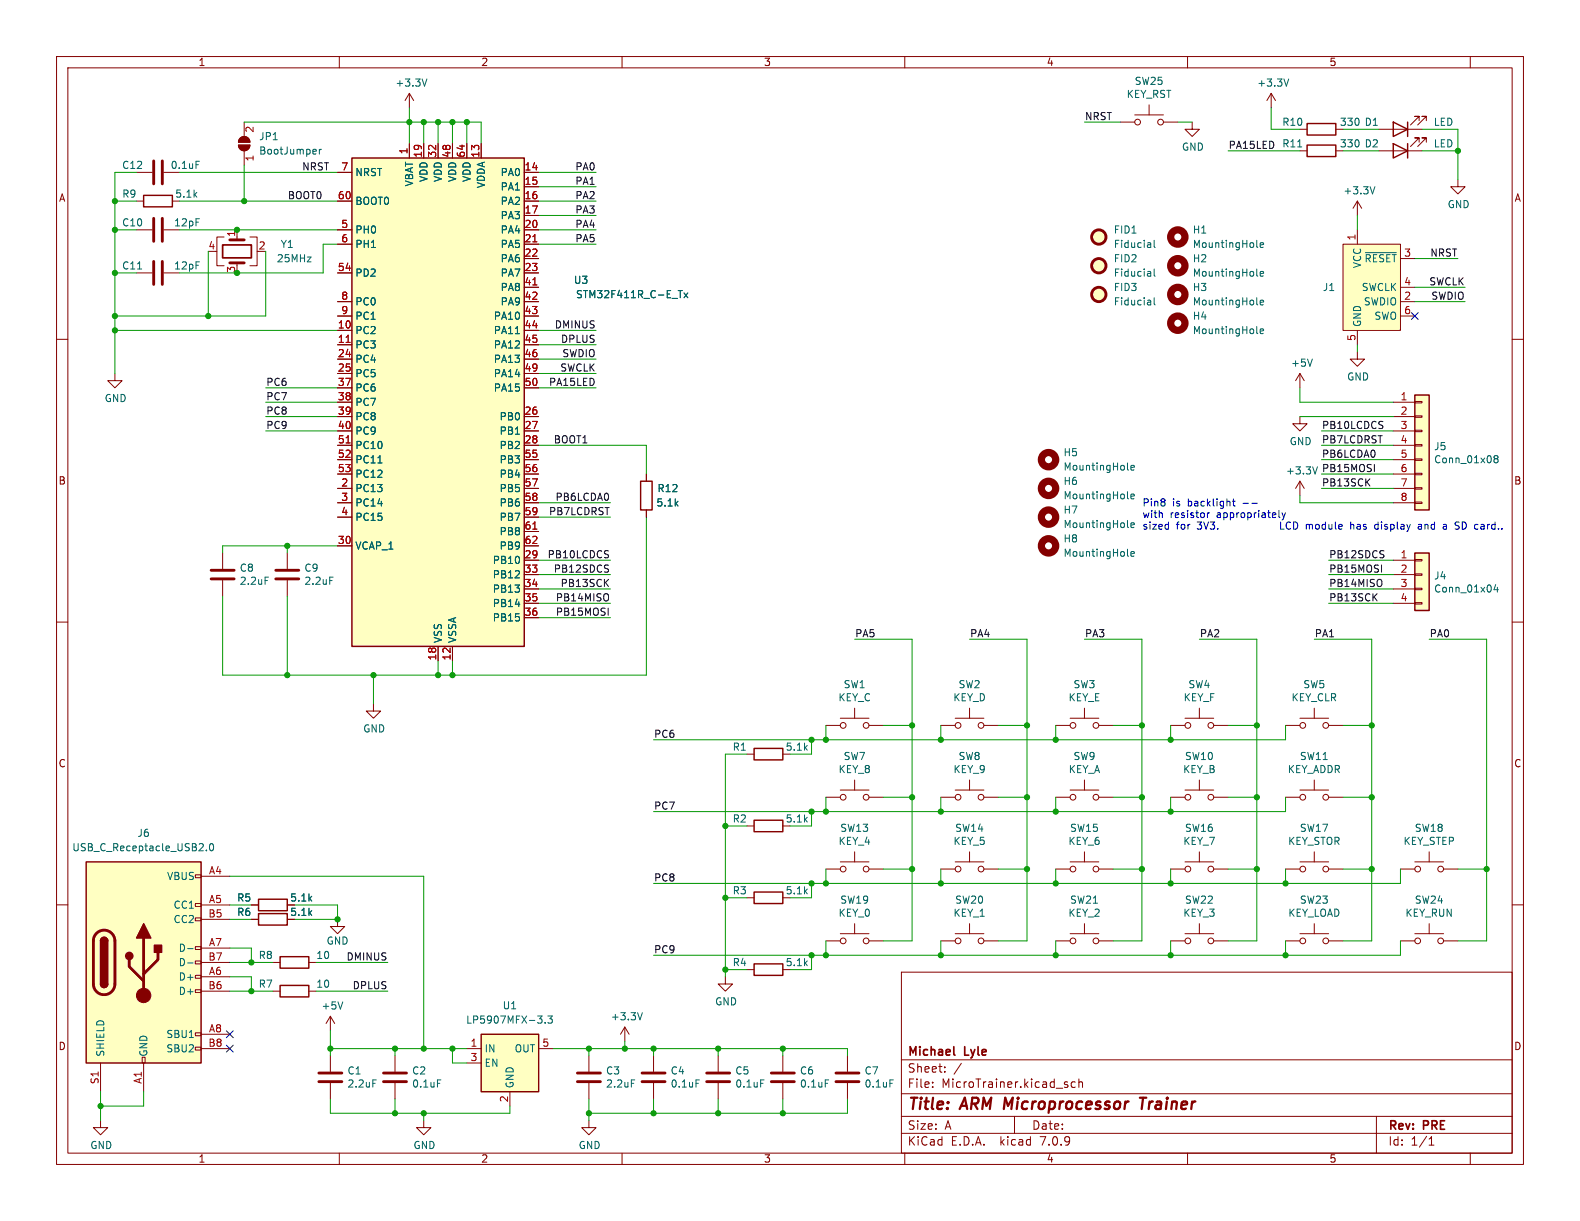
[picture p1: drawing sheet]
<svg xmlns="http://www.w3.org/2000/svg" width="279mm" height="216mm" viewBox="0 0 279 216" stroke-linecap="round" stroke-linejoin="round" font-family="sans-serif">
<g fill="none" stroke="#840000" stroke-width=".18">
<path d="M10 10h259.4v195.9h-259.4zM12 12h255.4v191.9h-255.4zM60 10v2M72.4 16.5l-.8 1.3M72.4 16.5v2.6M72.4 16.5l.8 1.3M110 10v2M160 10v2M203.2 18.5v1.8M210 10v2M224.8 16.5l-.8 1.3M224.8 16.5v2.6"/>
<path d="M224.8 16.5l.8 1.3M260 10v2M24.1 30.5h2.8M24.1 35.6h1.3M29 30.5h2.7M42.2 25.7h2a1.02 1.02 0 0 1-1 1 1.02 1.02 0 0 1-1-1zM42.5 24.4a1.02 1.02 0 0 1 1.1-.2 1.02 1.02 0 0 1 .6 .9h-2zM43.2 21.6v2.5M43.2 26.7v2.5M59.7 30.5h2.5M59.7 35.6h2.5M72.4 25.4v2.5"/>
<path d="M74.9 25.4v2.5M77.5 25.4v2.5M80 25.4v2.5M82.5 25.4v2.5M85.1 25.4v2.5M92.7 30.5h2.5M92.7 35.6h2.5M92.7 33h2.5M92.7 38.1h2.5M198.1 21.6h2.6M200.7 20.3h5M205.7 21.6h2.6"/>
<path d="M210.8 21.6v1.3h1.3l-1.3 1.2-1.3-1.2h1.3M229.9 26.7h1.2M229.9 22.9h1.2M236.2 26.7h1.3M236.2 22.9h1.3M240 35.6l-.7 1.2M240 35.6v2.5M240 35.6l.8 1.2M243.8 26.7h7.7M243.8 22.9h7.7M251 25.1v-.7h-.8h.8l-1.6 1.5M251 21.3v-.7h-.8h.8l-1.6 1.5"/>
<path d="M252.2 25.1v-.7h-.7h.7l-1.5 1.5M252.2 21.3v-.7h-.7h.7l-1.5 1.5M257.8 31.8v1.2h1.3l-1.3 1.3-1.3-1.3h1.3M10 60h2M24.1 40.6h2.8M24.1 48.3h2.8M29 40.6h2.7M29 48.3h2.7M38.1 44.5h.3M39.6 41.9h-1.2v5.1h1.2M41.9 40.6v1.3M41.9 46.5v.5"/>
<path d="M44.2 41.9h1.3v5.1h-1.3M59.7 40.6h2.5M59.7 48.3h2.5M59.7 58.4h2.5M59.7 43.2h2.5M59.7 53.3h2.5M59.7 55.9h2.5M92.7 40.6h2.5M92.7 48.3h2.5M92.7 58.4h2.5M92.7 43.2h2.5M92.7 45.7h2.5"/>
<path d="M92.7 50.8h2.5M92.7 53.3h2.5M92.7 55.9h2.5M237.5 43.2h10.1v15.2h-10.1zM240 40.6v2.6M240 58.4v2.6M247.6 45.7h2.6M247.6 50.8h2.6M247.6 53.3h2.6M247.6 55.9h2.6M267.4 60h2M20.3 66v1.3h1.3l-1.3 1.3-1.3-1.3h1.3"/>
<path d="M59.7 61h2.5M59.7 63.5h2.5M59.7 66h2.5M59.7 73.7h2.5M59.7 76.2h2.5M59.7 78.7h2.5M59.7 68.6h2.5M59.7 71.1h2.5M92.7 61h2.5M92.7 63.5h2.5M92.7 66h2.5M92.7 73.7h2.5"/>
<path d="M92.7 76.2h2.5M92.7 78.7h2.5M92.7 68.6h2.5M229.9 73.7v1.2h1.2l-1.2 1.3-1.3-1.3h1.3M229.9 66v2.6M229.9 66l-.8 1.3M229.9 66l.7 1.3M240 62.2v1.3h1.3l-1.3 1.3-1.2-1.3h1.2M246.4 73.7h3.8M246.4 76.2h3.8M246.4 78.7h3.8M246.4 71.1h3.8"/>
<path d="M250.2 78.6h1.3v.3h-1.3zM250.2 76.1h1.3v.2h-1.3zM250.2 73.5h1.3v.3h-1.3zM250.2 71h1.3v.2h-1.3zM39.4 97.8v2.8M50.8 97.8v2.8M59.7 86.4h2.5M59.7 88.9h2.5M59.7 96.5h2.5M59.7 91.4h2.5M59.7 81.3h2.5M59.7 83.8h2.5"/>
<path d="M92.7 86.4h2.5M92.7 99.1h2.5M92.7 88.9h2.5M92.7 96.5h2.5M92.7 91.4h2.5M92.7 81.3h2.5M92.7 83.8h2.5M92.7 94h2.5M114.3 83.8v1.3M114.3 90.2v1.2M229.9 85.1l-.8 1.3M229.9 85.1v2.5"/>
<path d="M229.9 85.1l.7 1.3M246.4 86.4h3.8M246.4 99.1h3.8M246.4 88.9h3.8M246.4 81.3h3.8M246.4 83.8h3.8M250.2 98.9h1.3v.3h-1.3zM250.2 88.8h1.3v.2h-1.3zM250.2 86.2h1.3v.3h-1.3zM250.2 83.7h1.3v.2h-1.3zM250.2 81.2h1.3v.2h-1.3zM10 110h2"/>
<path d="M39.4 102.6v2.8M50.8 102.6v2.8M77.5 114.3v2.5M80 114.3v2.5M92.7 101.6h2.5M92.7 104.1h2.5M92.7 106.7h2.5M92.7 109.2h2.5M246.4 101.6h3.8M246.4 104.1h3.8M246.4 106.7h3.8M250.2 106.6h1.3v.2h-1.3z"/>
<path d="M250.2 104h1.3v.3h-1.3zM250.2 101.5h1.3v.2h-1.3zM267.4 110h2M66 124.5v1.2h1.3l-1.3 1.3-1.2-1.3h1.2M132.1 133.4h1.2M146 128.3h2.6M148.6 139.7h5.1M148.6 127h5.1M151.1 125.2v1.8M151.1 137.9v1.8M153.7 128.3h2.5M166.4 128.3h2.5"/>
<path d="M168.9 139.7h5.1M168.9 127h5.1M171.4 125.2v1.8M171.4 137.9v1.8M174 128.3h2.5M186.7 128.3h2.5M189.2 139.7h5.1M189.2 127h5.1M191.8 125.2v1.8M191.8 137.9v1.8M194.3 128.3h2.5M207 128.3h2.5"/>
<path d="M209.5 139.7h5.1M209.5 127h5.1M212.1 125.2v1.8M212.1 137.9v1.8M214.6 128.3h2.6M227.3 128.3h2.6M229.9 139.7h5M229.9 127h5M232.4 125.2v1.8M232.4 137.9v1.8M234.9 128.3h2.6M10 160h2"/>
<path d="M34.5 159.8h1.1v.5h-1.1zM34.5 154.7h1.1v.5h-1.1zM35.6 154.9h5M132.1 146.1h1.2M132.1 158.8h1.2M146 153.7h2.6M146 141h2.6M148.6 152.4h5.1M151.1 150.6v1.8M153.7 153.7h2.5M153.7 141h2.5M166.4 153.7h2.5"/>
<path d="M166.4 141h2.5M168.9 152.4h5.1M171.4 150.6v1.8M174 153.7h2.5M174 141h2.5M186.7 153.7h2.5M186.7 141h2.5M189.2 152.4h5.1M191.8 150.6v1.8M194.3 153.7h2.5M194.3 141h2.5M207 153.7h2.5"/>
<path d="M207 141h2.5M209.5 152.4h5.1M212.1 150.6v1.8M214.6 153.7h2.6M214.6 141h2.6M227.3 153.7h2.6M227.3 141h2.6M229.9 152.4h5M232.4 150.6v1.8M234.9 153.7h2.6M234.9 141h2.6M247.6 153.7h2.6"/>
<path d="M250.2 152.4h5.1M252.7 150.6v1.8M255.3 153.7h2.5M267.4 160h2M34.5 175h1.1v.5h-1.1zM34.5 172.5h1.1v.5h-1.1zM34.5 169.9h1.1v.5h-1.1zM34.5 167.4h1.1v.5h-1.1zM34.5 162.3h1.1v.5h-1.1zM35.6 160h5M35.6 162.6h5M35.6 170.2h5"/>
<path d="M35.6 175.3h5M35.6 172.7h5M35.6 167.6h5M44.4 160h1.3M44.4 162.6h1.3M48.3 170.2h1.2M48.3 175.3h1.2M54.6 170.2h1.3M54.6 175.3h1.3M58.4 179.7l-.7 1.3M58.4 179.7v2.5M58.4 179.7l.8 1.3"/>
<path d="M59.7 162.6v1.2h1.3l-1.3 1.3-1.3-1.3h1.3M128.3 172.7v1.3h1.2l-1.2 1.3-1.3-1.3h1.3M132.1 171.5h1.2M146 166.4h2.6M148.6 165.1h5.1M151.1 163.3v1.8M153.7 166.4h2.5M159.4 171.9h108v32h-108zM166.4 166.4h2.5M168.9 165.1h5.1M171.4 163.3v1.8M174 166.4h2.5"/>
<path d="M186.7 166.4h2.5M189.2 165.1h5.1M191.8 163.3v1.8M194.3 166.4h2.5M207 166.4h2.5M209.5 165.1h5.1M212.1 163.3v1.8M214.6 166.4h2.6M227.3 166.4h2.6M229.9 165.1h5M232.4 163.3v1.8M234.9 166.4h2.6"/>
<path d="M247.6 166.4h2.6M250.2 165.1h5.1M252.7 163.3v1.8M255.3 166.4h2.5M17.8 198.1v1.3h1.2l-1.2 1.3-1.3-1.3h1.3M17.8 188v5M25.1 186.9h.6v1.1h-.6zM25.4 188v5M34.5 185.2h1.1v.5h-1.1zM34.5 182.6h1.1v.5h-1.1zM35.6 182.9h5M35.6 185.4h5"/>
<path d="M58.4 186.7v2.8M58.4 191.5v2.8M69.8 186.7v2.8M69.8 191.5v2.8M74.9 198.1v1.3h1.3l-1.3 1.3-1.2-1.3h1.2M82.5 185.4h2.6M82.5 188h2.6M90.2 193v2.6M95.2 185.4h2.6M104.1 198.1v1.3h1.3l-1.3 1.3-1.2-1.3h1.2M104.1 186.7v2.8M104.1 191.5v2.8"/>
<path d="M110.5 181.6l-.8 1.3M110.5 181.6v2.6M110.5 181.6l.8 1.3M115.6 186.7v2.8M115.6 191.5v2.8M127 186.7v2.8M127 191.5v2.8M138.4 186.7v2.8M138.4 191.5v2.8M149.9 186.7v2.8M149.9 191.5v2.8M159.4 197.4h108"/>
<path d="M159.4 193.4h108M159.4 187.4h108M164.9 192.1v.2M164.9 191.4v.1M167.1 189.4v.2M167.1 188.7v.1M170 188l-1.3 1.9M179.4 197.4v3M188.6 191.8l.3 .2-.3 .3M188.6 191.3l.2 .1M190.1 191.4l-.4-.1-.3 .3v.4l.2 .2h.5M190.8 191.4l.2-.1 .4 .1v.9"/>
<path d="M190.8 190.8v1.5M243.4 197.4v6.5M60 203.9v2M110 203.9v2M159.4 200.4h108M160 203.9v2M210 203.9v2M252.7 202.5h.9M252.7 201.4l.4-.4v1.5M260 203.9v2"/>
<circle cx="201.2" cy="21.6" r=".51"/>
<circle cx="205.2" cy="21.6" r=".51"/>
<circle cx="149.1" cy="128.3" r=".51"/>
<circle cx="153.2" cy="128.3" r=".51"/>
<circle cx="169.4" cy="128.3" r=".51"/>
<circle cx="173.5" cy="128.3" r=".51"/>
<circle cx="189.7" cy="128.3" r=".51"/>
<circle cx="193.8" cy="128.3" r=".51"/>
<circle cx="210.1" cy="128.3" r=".51"/>
<circle cx="214.1" cy="128.3" r=".51"/>
<circle cx="230.4" cy="128.3" r=".51"/>
<circle cx="234.4" cy="128.3" r=".51"/>
<circle cx="149.1" cy="141" r=".51"/>
<circle cx="149.1" cy="153.7" r=".51"/>
<circle cx="153.2" cy="141" r=".51"/>
<circle cx="153.2" cy="153.7" r=".51"/>
<circle cx="169.4" cy="153.7" r=".51"/>
<circle cx="169.4" cy="141" r=".51"/>
<circle cx="173.5" cy="141" r=".51"/>
<circle cx="173.5" cy="153.7" r=".51"/>
<circle cx="189.7" cy="141" r=".51"/>
<circle cx="189.7" cy="153.7" r=".51"/>
<circle cx="193.8" cy="141" r=".51"/>
<circle cx="193.8" cy="153.7" r=".51"/>
<circle cx="210.1" cy="153.7" r=".51"/>
<circle cx="210.1" cy="141" r=".51"/>
<circle cx="214.1" cy="141" r=".51"/>
<circle cx="214.1" cy="153.7" r=".51"/>
<circle cx="230.4" cy="153.7" r=".51"/>
<circle cx="230.4" cy="141" r=".51"/>
<circle cx="234.4" cy="141" r=".51"/>
<circle cx="234.4" cy="153.7" r=".51"/>
<circle cx="250.7" cy="153.7" r=".51"/>
<circle cx="254.8" cy="153.7" r=".51"/>
<circle cx="149.1" cy="166.4" r=".51"/>
<circle cx="153.2" cy="166.4" r=".51"/>
<circle cx="169.4" cy="166.4" r=".51"/>
<circle cx="173.5" cy="166.4" r=".51"/>
<circle cx="189.7" cy="166.4" r=".51"/>
<circle cx="193.8" cy="166.4" r=".51"/>
<circle cx="210.1" cy="166.4" r=".51"/>
<circle cx="214.1" cy="166.4" r=".51"/>
<circle cx="230.4" cy="166.4" r=".51"/>
<circle cx="234.4" cy="166.4" r=".51"/>
<circle cx="250.7" cy="166.4" r=".51"/>
<circle cx="254.8" cy="166.4" r=".51"/>
</g>
<path d="M201.6 194.1h1.1M202.1 194.1l-.2 2" fill="none" stroke="#840000" stroke-width=".4"/>
<path d="M39.4 43.3h5v2.3h-5zM168.7 185.1v1.3l.2 .2" fill="none" stroke="#840000" stroke-width=".3"/>
<g fill="none" stroke="#840000" stroke-width=".25">
<path d="M25.4 34.5h5.1v2.1h-5.1zM62.2 27.9h30.5v86.4h-30.5zM231.1 25.7h5.1v2h-5.1zM231.1 21.8h5.1v2.1h-5.1zM246.4 25.4l2.5 1.3-2.5 1.2zM246.4 21.6l2.5 1.3-2.5 1.2zM248.9 21.6v2.5M248.9 25.4v2.5M250.2 69.9h2.5v20.3h-2.5zM113.3 85.1h2v5.1h-2zM250.2 97.8h2.5v10.2h-2.5zM133.3 132.3h5.1v2.1h-5.1z"/>
<path d="M15.2 152.4h20.4v35.6h-20.4zM45.7 159h5.1v2h-5.1zM133.3 145h5.1v2.1h-5.1zM133.3 157.7h5.1v2.1h-5.1zM17.8 174a.64 .64 0 0 0 .6 .6 .64 .64 0 0 0 .6-.6M17.8 166.4a.64 .64 0 0 1 .6-.7 .64 .64 0 0 1 .6 .7M45.7 161.5h5.1v2.1h-5.1zM49.5 169.2h5.1v2h-5.1zM49.5 174.2h5.1v2.1h-5.1zM133.3 170.4h5.1v2.1h-5.1zM85.1 182.9h10.1v10.1h-10.1z"/>
</g>
<g fill="none" stroke="#006464" stroke-width=".18">
<path d="M75.5 14l-.4 1.2M227.9 14l-.4 1.2M34.7 28.5h.6M55.9 26.5v.2l-.6 .1M56.5 26.4v.8M56.8 26.4l-.3 .2M229.5 26h.7M243.1 33l-.4 1.3M24.3 47.6h.7M91.1 59h.8M119.9 51.4h.8M121 51.8l.6 .8"/>
<path d="M121.6 51.8l-.6 .8M203.4 43l.1 .8M203.4 48.1l.1 .7M203.4 53.1l.1 .8M203.5 43.7l-.1 .1M203.5 43.2l-.1 .1M203.5 53.9h-.1M203.5 53.4h-.1M203.5 48.8h-.1M203.5 48.3l-.1 .1M204.1 42.5v1.1l.2 .2M204.1 47.6v1.1l.2 .1"/>
<path d="M204.1 52.6v1.1l.2 .2M222.2 48.7l.2 .1M222.2 43.6l.2 .2M222.2 53.7l.2 .2M222.2 58.8l.2 .2M222.8 58.6l.6-.1v-.3h-.4l-.2 .1 .1 .6h.5M222.8 48.4l.6-.1v-.2l-.4-.1-.2 .2 .1 .6h.5M222.8 43.3l.6-.1v-.2l-.4-.1-.2 .2 .1 .6h.5M222.8 53.5l.6-.1v-.3h-.4l-.2 .2 .1 .6h.5M241.4 44.7h5.5M232.1 63.5l-.5 1.3M66.8 81.9h.8"/>
<path d="M199.4 98.2l.2 .2M199.4 82.9l.2 .2M199.4 93.1l.2 .2M199.4 88l.2 .2M200 97.9l.6-.1-.1-.2-.3-.1-.2 .2v.6h.5M200 82.7l.6-.1-.1-.3h-.3l-.2 .2v.6h.5M200 87.8l.6-.1-.1-.3h-.3l-.2 .1v.6h.5M200 92.9l.6-.2-.1-.2-.3-.1-.2 .2v.6h.5M233 82.5l-.5 1.3M264.4 81.1l-.2-.2 .2-.3h.3l.2 .2-.2 .3M264.4 81.1l-.2 .3v.3l.2 .1h.3l.2-.2v-.2l-.2-.3M264.4 81.1h.3"/>
<path d="M46.9 102.1h.6M58.3 102.1h.6M264.5 103.4l-.3 .9h.8M264.8 103.8v.9M36.5 150.3v.1M37.2 149.3l.1-.1a.68 .68 0 0 1 .5 .6 .68 .68 0 0 1-.5 .6l-.1-.1-.2-.3zM33.2 167.7h.9M33.2 170.3h.9M60.6 177.2l-.4 1.2M95.1 179.6h.8l-.5 .5M96.9 179.6h.8l-.5 .5 .4 .2v.5l-.2 .1-.5-.1M113.6 179.1l-.4 1.2"/>
<path d="M65.9 191h.6M77.4 191h.6M95.7 180.2l.2 .2-.2 .5M96.4 180.8v.1M111.6 191h.7M123.1 191h.6M134.5 191h.6M145.9 191h.6M157.4 191h.6"/>
</g>
<g fill="none" stroke="#840000" stroke-width=".51">
<path d="M27.2 28.4v4.1M27.2 38.6v4.1M28.7 28.4v4.1M28.7 38.6v4.1M27.2 46.2v4.1M28.7 46.2v4.1M40.6 42.4h2.6M40.6 46.5h2.6M37.3 102.4h4.1M37.3 100.8h4.1M48.8 102.4h4M48.8 100.8h4"/>
<path d="M17.1 165a1.91 1.91 0 0 1 2-.4 1.91 1.91 0 0 1 1.2 1.8v7.6a1.91 1.91 0 0 1-1.9 1.9 1.91 1.91 0 0 1-1.9-1.9v-7.8l.2-.6zM22.9 169.7v1.2l2.5 2.6M25.4 165.9v10.1M27.9 168.4v1.3l-2.5 2.5M56.4 191.3h4.1M56.4 189.7h4.1M67.8 191.3h4.1M67.8 189.7h4.1M102.1 191.3h4.1M102.1 189.7h4.1M113.5 191.3h4.1M113.5 189.7h4.1"/>
<path d="M125 191.3h4M125 189.7h4M136.4 191.3h4.1M136.4 189.7h4.1M147.8 191.3h4.1M147.8 189.7h4.1"/>
<circle cx="194.3" cy="47" r="1.27"/>
<circle cx="194.3" cy="52.1" r="1.27"/>
<circle cx="194.3" cy="41.9" r="1.27"/>
</g>
<g fill="#ffffc2" stroke="#ffffc2" stroke-width=".18">
<path d="M15.2 152.4h20.4v35.6h-20.4z"/>
<path d="M85.1 182.9h10.1v10.1h-10.1z"/>
<path d="M62.2 27.9h30.5v86.4h-30.5z"/>
<path d="M250.2 97.8h2.5v10.2h-2.5z"/>
<path d="M237.5 43.2h10.1v15.2h-10.1z"/>
<path d="M250.2 69.9h2.5v20.3h-2.5z"/>
<circle cx="194.3" cy="41.9" r="1.27"/>
<circle cx="194.3" cy="52.1" r="1.27"/>
<circle cx="194.3" cy="47" r="1.27"/>
</g>
<g fill="#840000" stroke="#840000" stroke-width=".25">
<path d="M17.8 174h1.2a.64 .64 0 0 1-.6 .6 .64 .64 0 0 1-.6-.6z"/>
<path d="M17.8 166.4h1.2v7.6h-1.2z"/>
<path d="M18 165.9a.64 .64 0 0 1 .7-.1 .64 .64 0 0 1 .3 .6h-1.2z"/>
<path d="M25.4 163.3l1.3 2.6h-2.6z"/>
<path d="M27.3 167.1h1.3v1.3h-1.3z"/>
<circle cx="22.9" cy="169" r=".63"/>
</g>
<g fill="#840000" stroke="#840000" stroke-width=".18">
<path d="M42.2 25.7h2a1.02 1.02 0 0 1-1 1 1.02 1.02 0 0 1-1-1z"/>
<path d="M42.5 24.4a1.02 1.02 0 0 1 1.1-.2 1.02 1.02 0 0 1 .6 .9h-2z"/>
<circle cx="25.4" cy="176" r="1.27"/>
</g>
<path d="M94.2 42.8h.7M94.2 50.4h.7M61.2 60.5h.7M61.2 78.3h.7M94.2 93.6h.7" fill="none" stroke="#a90000" stroke-width=".18"/>
<g fill="none" stroke="#840000" stroke-width="1.3">
<circle cx="208.3" cy="57.1" r="1.27"/>
<circle cx="208.3" cy="41.9" r="1.27"/>
<circle cx="208.3" cy="47" r="1.27"/>
<circle cx="208.3" cy="52.1" r="1.27"/>
<circle cx="185.4" cy="81.3" r="1.27"/>
<circle cx="185.4" cy="86.4" r="1.27"/>
<circle cx="185.4" cy="96.5" r="1.27"/>
<circle cx="185.4" cy="91.4" r="1.27"/>
</g>
<g fill="none" stroke="#0f0f0f" stroke-width=".18">
<path d="M244.4 74.5l.1 .1M244.5 75.3v.4M107.4 97.4h.2M107.4 99.9l.2 .1M107.5 98.2v.3M243 82.1v1.3M244.3 99.9v1.3M244.5 97.4h.2M244.7 98.2v.3M107.5 105.2v.9M107.5 100.7v.4M107.5 107.5v1.3"/>
<path d="M244.3 102.6v.9"/>
</g>
<g fill="none" stroke="#0000c2" stroke-width=".18">
<path d="M206 88.3v.3M206 88.9v.5M206.5 92.7l.1 .1M206.6 92.3v1.3M206.6 93.5l-.1 .1M213.5 90.7v.8M213.9 90.7l-.4 .2M217.9 88.6h.5M218.1 88.2v1.1l.3 .2M219.8 89h1M221.4 89h1M226.2 90.3v1l.1 .2"/>
<path d="M226.7 90.7l.3 .8M227 91.5l-.1 .3M227.3 90.7l-.3 .8M236.9 92.7l.4 .1v.2l-.6 .1M237.3 93.5l-.4 .1M255.4 92.7l-.2 .1M255.4 93.1l-.2 .2 .2 .3M257.3 93.5l.5 .1M257.4 92.8l.4 .2M257.8 92.3l-.4 .1"/>
</g>
<g fill="none" stroke="#009600" stroke-width=".18">
<path d="M72.4 19.1v6.3M224.8 19.1v3.8h5.1M20.3 35.6h3.8M24.1 30.5h-3.8v35.5M31.7 35.6h28M31.7 30.5h28M43.2 21.6h41.9v3.8M43.2 29.2v6.4M74.9 21.6v3.8M77.5 21.6v3.8M80 21.6v3.8M82.5 21.6v3.8"/>
<path d="M95.2 35.6h10.2M95.2 30.5h10.2M95.2 33h10.2M95.2 38.1h10.2M191.8 21.6h6.3M208.3 21.6h2.5M217.2 26.7h12.7M237.5 22.9h6.3M237.5 26.7h6.3M240 38.1v2.5M251.5 22.9h6.3v8.9M251.5 26.7h6.3"/>
<path d="M20.3 48.3h3.8M20.3 58.4h39.4M20.3 40.6h3.8M31.7 40.6h28M36.8 44.5v11.4M47 44.5v11.4h-26.7M59.7 43.2h-2.6v5.1h-25.4M95.2 43.2h10.2M95.2 58.4h10.2M95.2 40.6h10.2M250.2 53.3h8.9M250.2 45.7h7.6"/>
<path d="M250.2 50.8h8.9M47 73.7h12.7M47 71.1h12.7M47 76.2h12.7M47 68.6h12.7M95.2 78.7h19.1v5.1M95.2 63.5h10.2M95.2 66h10.2M95.2 68.6h10.2M95.2 61h10.2M229.9 73.7h16.5M229.9 68.6v2.5h16.5"/>
<path d="M233.7 78.7h12.7M233.7 76.2h12.7M240 61v1.2M50.8 96.5v1.3M59.7 96.5h-20.3v1.3M95.2 88.9h12.7M95.2 99.1h12.7M95.2 91.4h12.7M114.3 91.4v28h-74.9v-14M229.9 87.6v1.3h16.5M233.7 86.4h12.7M233.7 83.8h12.7"/>
<path d="M233.7 81.3h12.7M234.9 99.1h11.5M50.8 105.4v14M66 119.4v5.1M77.5 116.8v2.6M80 116.8v2.6M95.2 104.1h12.7M95.2 101.6h12.7M95.2 106.7h12.7M95.2 109.2h12.7M151.1 113h10.2v53.4h-5.1M171.4 113h10.2v53.4h-5.1"/>
<path d="M191.8 113h10.1v53.4h-5.1M212.1 113h10.1v53.4h-5M232.4 113h10.2v53.4h-5.1M234.9 104.1h11.5M234.9 101.6h11.5M234.9 106.7h11.5M252.7 113h10.2v53.4h-5.1M132.1 133.4h-3.8v39.3M143.5 130.8v2.6h-3.8M146 128.3v2.5M156.2 128.3h5.1M166.4 128.3v2.5"/>
<path d="M176.5 128.3h5.1M186.7 128.3v2.5M196.8 128.3h5.1M207 128.3v2.5M217.2 128.3h5M227.3 128.3v2.5h-111.7M237.5 128.3h5.1M40.6 154.9h34.3v30.5M128.3 158.8h3.8M128.3 146.1h3.8M143.5 143.5v2.6h-3.8M143.5 156.2v2.6h-3.8"/>
<path d="M146 141v2.5M146 153.7v2.5M156.2 141h5.1M156.2 153.7h5.1M166.4 141v2.5M166.4 153.7v2.5M176.5 141h5.1M176.5 153.7h5.1M186.7 141v2.5M186.7 153.7v2.5M196.8 141h5.1M196.8 153.7h5.1"/>
<path d="M207 141v2.5M207 153.7v2.5M217.2 141h5M217.2 153.7h5M227.3 141v2.5h-111.7M227.3 153.7v2.5M237.5 141h5.1M237.5 153.7h5.1M247.6 153.7v2.5h-132M257.8 153.7h5.1M40.6 175.3h7.7M40.6 167.6h3.8v2.6"/>
<path d="M40.6 172.7h3.8v2.6M40.6 162.6h3.8M40.6 160h3.8M40.6 170.2h7.7M52.1 160h7.6v2.6h-7.6M55.9 175.3h12.7M55.9 170.2h12.7M128.3 171.5h3.8M143.5 168.9v2.6h-3.8M146 166.4v2.5M166.4 166.4v2.5M186.7 166.4v2.5"/>
<path d="M207 166.4v2.5M227.3 166.4v2.5M247.6 166.4v2.5h-132M17.8 193v5.1M25.4 193v2.6h-7.6M58.4 185.4h24.1M58.4 194.3v2.6h31.8v-1.3M58.4 182.2v4.5M69.8 185.4v1.3M69.8 194.3v2.6M74.9 196.9v1.2M80 185.4v2.6h2.5"/>
<path d="M97.8 185.4h52.1v1.3M104.1 185.4v1.3M104.1 194.3v3.8M110.5 184.2v1.2M115.6 185.4v1.3M115.6 194.3v2.6M127 185.4v1.3M127 194.3v2.6M138.4 185.4v1.3M138.4 194.3v2.6M149.9 194.3v2.6h-45.8"/>
</g>
<path d="M249.6 55.3l1.2 1.2M250.8 55.3l-1.2 1.2M40 182.3l1.2 1.2M40 184.8l1.2 1.2M41.2 182.3l-1.2 1.2M41.2 184.8l-1.2 1.2" fill="none" stroke="#000084" stroke-width=".18"/>
<g fill="#009600" stroke="#009600" stroke-width=".18">
<circle cx="207" cy="168.9" r=".46"/>
<circle cx="227.3" cy="168.9" r=".46"/>
<circle cx="227.3" cy="156.2" r=".46"/>
<circle cx="222.2" cy="128.3" r=".46"/>
<circle cx="166.4" cy="168.9" r=".46"/>
<circle cx="166.4" cy="156.2" r=".46"/>
<circle cx="181.6" cy="141" r=".46"/>
<circle cx="186.7" cy="143.5" r=".46"/>
<circle cx="186.7" cy="168.9" r=".46"/>
<circle cx="186.7" cy="156.2" r=".46"/>
<circle cx="161.3" cy="153.7" r=".46"/>
<circle cx="166.4" cy="143.5" r=".46"/>
<circle cx="181.6" cy="153.7" r=".46"/>
<circle cx="146" cy="168.9" r=".46"/>
<circle cx="242.6" cy="153.7" r=".46"/>
<circle cx="242.6" cy="141" r=".46"/>
<circle cx="262.9" cy="153.7" r=".46"/>
<circle cx="207" cy="156.2" r=".46"/>
<circle cx="222.2" cy="141" r=".46"/>
<circle cx="207" cy="130.8" r=".46"/>
<circle cx="207" cy="143.5" r=".46"/>
<circle cx="201.9" cy="141" r=".46"/>
<circle cx="222.2" cy="153.7" r=".46"/>
<circle cx="201.9" cy="153.7" r=".46"/>
<circle cx="181.6" cy="128.3" r=".46"/>
<circle cx="186.7" cy="130.8" r=".46"/>
<circle cx="146" cy="130.8" r=".46"/>
<circle cx="161.3" cy="128.3" r=".46"/>
<circle cx="146" cy="143.5" r=".46"/>
<circle cx="161.3" cy="141" r=".46"/>
<circle cx="166.4" cy="130.8" r=".46"/>
<circle cx="257.8" cy="26.7" r=".46"/>
<circle cx="201.9" cy="128.3" r=".46"/>
<circle cx="242.6" cy="128.3" r=".46"/>
<circle cx="66" cy="119.4" r=".46"/>
<circle cx="50.8" cy="96.5" r=".46"/>
<circle cx="77.5" cy="119.4" r=".46"/>
<circle cx="104.1" cy="185.4" r=".46"/>
<circle cx="104.1" cy="196.9" r=".46"/>
<circle cx="74.9" cy="196.9" r=".46"/>
<circle cx="80" cy="119.4" r=".46"/>
<circle cx="110.5" cy="185.4" r=".46"/>
<circle cx="115.6" cy="185.4" r=".46"/>
<circle cx="138.4" cy="196.9" r=".46"/>
<circle cx="138.4" cy="185.4" r=".46"/>
<circle cx="127" cy="185.4" r=".46"/>
<circle cx="115.6" cy="196.9" r=".46"/>
<circle cx="127" cy="196.9" r=".46"/>
<circle cx="20.3" cy="55.9" r=".46"/>
<circle cx="72.4" cy="21.6" r=".46"/>
<circle cx="36.8" cy="55.9" r=".46"/>
<circle cx="20.3" cy="58.4" r=".46"/>
<circle cx="41.9" cy="48.3" r=".46"/>
<circle cx="77.5" cy="21.6" r=".46"/>
<circle cx="74.9" cy="21.6" r=".46"/>
<circle cx="20.3" cy="48.3" r=".46"/>
<circle cx="20.3" cy="40.6" r=".46"/>
<circle cx="41.9" cy="40.6" r=".46"/>
<circle cx="43.2" cy="35.6" r=".46"/>
<circle cx="20.3" cy="35.6" r=".46"/>
<circle cx="17.8" cy="195.6" r=".46"/>
<circle cx="80" cy="185.4" r=".46"/>
<circle cx="74.9" cy="185.4" r=".46"/>
<circle cx="69.8" cy="196.9" r=".46"/>
<circle cx="44.4" cy="175.3" r=".46"/>
<circle cx="80" cy="21.6" r=".46"/>
<circle cx="82.5" cy="21.6" r=".46"/>
<circle cx="59.7" cy="162.6" r=".46"/>
<circle cx="50.8" cy="119.4" r=".46"/>
<circle cx="69.8" cy="185.4" r=".46"/>
<circle cx="44.4" cy="170.2" r=".46"/>
<circle cx="58.4" cy="185.4" r=".46"/>
<circle cx="128.3" cy="171.5" r=".46"/>
<circle cx="128.3" cy="158.8" r=".46"/>
<circle cx="146" cy="156.2" r=".46"/>
<circle cx="143.5" cy="168.9" r=".46"/>
<circle cx="128.3" cy="146.1" r=".46"/>
<circle cx="143.5" cy="143.5" r=".46"/>
<circle cx="143.5" cy="156.2" r=".46"/>
<circle cx="143.5" cy="130.8" r=".46"/>
</g>
<g font-size="2.8" fill="#840000">
<text x="160.4" y="196.8">Title:</text>
<text x="170.1" y="196.8">ARM Microprocessor</text>
<text x="203.3" y="196.8">Trainer</text>
</g>
<g font-size="2.1" fill="#840000">
<text x="160.4" y="189.9">Sheet:</text>
<text x="160.4" y="187.1">Michael</text>
<text x="170.6" y="187.1">Lyle</text>
<text x="160.4" y="192.6">File:</text>
<text x="166.5" y="192.6">MicroTrainer.kicad_sch</text>
<text x="160.4" y="202.8">KiCad</text>
<text x="160.4" y="200">Size:</text>
<text x="167.1" y="200">A</text>
<text x="168.1" y="202.8">E.D.A.</text>
<text x="177" y="202.8">kicad</text>
<text x="182.4" y="200">Date:</text>
<text x="184.2" y="202.8">7.0.9</text>
<text x="245.4" y="200.2">Rev:</text>
<text x="245.4" y="202.8">Id:</text>
<text x="249.5" y="202.8">1/1</text>
<text x="251.8" y="200.2">PRE</text>
</g>
<g font-size="1.8" fill="#840000">
<text x="35" y="11.9">1</text>
<text x="85" y="11.9">2</text>
<text x="135" y="11.9">3</text>
<text x="185" y="11.9">4</text>
<text x="235" y="11.9">5</text>
<text x="10.3" y="35.9">A</text>
<text x="267.7" y="35.9">A</text>
<text x="10.3" y="85.9">B</text>
<text x="267.7" y="85.9">B</text>
<text x="10.3" y="135.9">C</text>
<text x="267.7" y="135.9">C</text>
<text x="51.2" y="159.6">5.1k</text>
<text x="51.2" y="162.2">5.1k</text>
<text x="10.3" y="185.9">D</text>
<text x="267.7" y="185.9">D</text>
<text x="35" y="205.8">1</text>
<text x="85" y="205.8">2</text>
<text x="135" y="205.8">3</text>
<text x="185" y="205.8">4</text>
<text x="235" y="205.8">5</text>
</g>
<g font-size="1.8" fill="#006464">
<text x="69.8" y="15.5">+3.3V</text>
<text x="199.1" y="17.5">KEY_RST</text>
<text x="200.6" y="15.2">SW25</text>
<text x="222.2" y="15.5">+3.3V</text>
<text x="226.7" y="22.5">R10</text>
<text x="236.8" y="22.5">330</text>
<text x="241.2" y="22.5">D1</text>
<text x="253.4" y="22.5">LED</text>
<text x="45.7" y="25">JP1</text>
<text x="45.7" y="27.5">BootJumper</text>
<text x="208.9" y="26.8">GND</text>
<text x="226.7" y="26.3">R11</text>
<text x="236.8" y="26.3">330</text>
<text x="241.2" y="26.3">D2</text>
<text x="253.4" y="26.3">LED</text>
<text x="21.5" y="30.1">C12</text>
<text x="21.5" y="35.2">R9</text>
<text x="30.1" y="30.1">0.1uF</text>
<text x="30.9" y="35.2">5.1k</text>
<text x="62.7" y="31.3">NRST</text>
<text x="73.3" y="33.1" transform="rotate(-90 73.3 33.1)">VBAT</text>
<text x="75.8" y="32.3" transform="rotate(-90 75.8 32.3)">VDD</text>
<text x="78.3" y="32.3" transform="rotate(-90 78.3 32.3)">VDD</text>
<text x="80.9" y="32.3" transform="rotate(-90 80.9 32.3)">VDD</text>
<text x="83.4" y="32.3" transform="rotate(-90 83.4 32.3)">VDD</text>
<text x="86" y="33.4" transform="rotate(-90 86 33.4)">VDDA</text>
<text x="88.4" y="31.3">PA0</text>
<text x="88.4" y="33.9">PA1</text>
<text x="237.5" y="34.6">+3.3V</text>
<text x="21.5" y="40.2">C10</text>
<text x="30.7" y="40.2">12pF</text>
<text x="62.7" y="41.5">PH0</text>
<text x="62.7" y="36.4">BOOT0</text>
<text x="88.4" y="36.4">PA2</text>
<text x="88.4" y="39">PA3</text>
<text x="88.4" y="41.5">PA4</text>
<text x="196.9" y="41.5">FID1</text>
<text x="210.8" y="41.5">H1</text>
<text x="255.9" y="37">GND</text>
<text x="21.5" y="47.9">C11</text>
<text x="30.7" y="47.9">12pF</text>
<text x="48.9" y="46.6">25MHz</text>
<text x="49.5" y="44">Y1</text>
<text x="62.7" y="44">PH1</text>
<text x="88.4" y="44">PA5</text>
<text x="88.4" y="46.6">PA6</text>
<text x="196.9" y="46.6">FID2</text>
<text x="196.9" y="44">Fiducial</text>
<text x="210.8" y="46.6">H2</text>
<text x="210.8" y="44">MountingHole</text>
<text x="240.9" y="47.5" transform="rotate(-90 240.9 47.5)">VCC</text>
<text x="241.2" y="46.6">~{RESET}</text>
<text x="62.7" y="49.1">PD2</text>
<text x="88.4" y="49.1">PA7</text>
<text x="88.4" y="51.7">PA8</text>
<text x="101.4" y="50.4">U3</text>
<text x="101.8" y="52.9">STM32F411R_C-E_Tx</text>
<text x="196.9" y="51.7">FID3</text>
<text x="196.9" y="49.1">Fiducial</text>
<text x="210.8" y="49.1">MountingHole</text>
<text x="210.8" y="51.7">H3</text>
<text x="233.8" y="51.7">J1</text>
<text x="240.7" y="51.7">SWCLK</text>
<text x="62.7" y="59.3">PC2</text>
<text x="62.7" y="54.2">PC0</text>
<text x="62.7" y="56.7">PC1</text>
<text x="87.2" y="56.7">PA10</text>
<text x="87.2" y="59.3">PA11</text>
<text x="88.4" y="54.2">PA9</text>
<text x="196.9" y="54.2">Fiducial</text>
<text x="210.8" y="54.2">MountingHole</text>
<text x="210.8" y="56.7">H4</text>
<text x="210.8" y="59.3">MountingHole</text>
<text x="240.9" y="57.9" transform="rotate(-90 240.9 57.9)">GND</text>
<text x="241.1" y="54.2">SWDIO</text>
<text x="242.9" y="56.7">SWO</text>
<text x="62.7" y="61.8">PC3</text>
<text x="62.7" y="64.4">PC4</text>
<text x="87.2" y="61.8">PA12</text>
<text x="87.2" y="64.4">PA13</text>
<text x="228.2" y="65">+5V</text>
<text x="18.4" y="71.3">GND</text>
<text x="62.7" y="66.9">PC5</text>
<text x="62.7" y="69.4">PC6</text>
<text x="62.7" y="72">PC7</text>
<text x="87.2" y="66.9">PA14</text>
<text x="87.2" y="69.4">PA15</text>
<text x="238.1" y="67.5">GND</text>
<text x="62.7" y="74.5">PC8</text>
<text x="62.7" y="77.1">PC9</text>
<text x="88.2" y="74.5">PB0</text>
<text x="88.2" y="77.1">PB1</text>
<text x="62.7" y="79.6">PC10</text>
<text x="62.7" y="82.1">PC11</text>
<text x="88.2" y="79.6">PB2</text>
<text x="88.2" y="82.1">PB3</text>
<text x="188" y="80.9">H5</text>
<text x="188" y="83.4">MountingHole</text>
<text x="228" y="78.9">GND</text>
<text x="253.5" y="79.8">J5</text>
<text x="253.5" y="82.1">Conn_01x08</text>
<text x="62.7" y="87.2">PC13</text>
<text x="62.7" y="89.8">PC14</text>
<text x="62.7" y="84.7">PC12</text>
<text x="88.2" y="84.7">PB4</text>
<text x="88.2" y="87.2">PB5</text>
<text x="88.2" y="89.8">PB6</text>
<text x="116" y="89.8">5.1k</text>
<text x="116.2" y="87.2">R12</text>
<text x="188" y="86">H6</text>
<text x="188" y="88.5">MountingHole</text>
<text x="227.3" y="84.1">+3.3V</text>
<text x="62.7" y="92.3">PC15</text>
<text x="88.2" y="92.3">PB7</text>
<text x="88.2" y="94.8">PB8</text>
<text x="188" y="91">H7</text>
<text x="188" y="93.6">MountingHole</text>
<text x="42.3" y="101.3">C8</text>
<text x="53.7" y="101.3">C9</text>
<text x="62.7" y="97.4">VCAP_1</text>
<text x="87" y="99.9">PB10</text>
<text x="88.2" y="97.4">PB9</text>
<text x="188" y="96.1">H8</text>
<text x="188" y="98.7">MountingHole</text>
<text x="42.3" y="103.6">2.2uF</text>
<text x="53.7" y="103.6">2.2uF</text>
<text x="87" y="102.5">PB12</text>
<text x="87" y="105">PB13</text>
<text x="87" y="107.5">PB14</text>
<text x="253.5" y="102.7">J4</text>
<text x="253.5" y="105">Conn_01x04</text>
<text x="78.3" y="113.8" transform="rotate(-90 78.3 113.8)">VSS</text>
<text x="80.9" y="113.8" transform="rotate(-90 80.9 113.8)">VSSA</text>
<text x="87" y="110.1">PB15</text>
<text x="148.2" y="124.2">KEY_C</text>
<text x="149.1" y="121.9">SW1</text>
<text x="168.5" y="124.2">KEY_D</text>
<text x="169.4" y="121.9">SW2</text>
<text x="188.9" y="124.2">KEY_E</text>
<text x="189.7" y="121.9">SW3</text>
<text x="209.2" y="124.2">KEY_F</text>
<text x="210.1" y="121.9">SW4</text>
<text x="228.3" y="124.2">KEY_CLR</text>
<text x="230.4" y="121.9">SW5</text>
<text x="64.1" y="129.7">GND</text>
<text x="129.5" y="132.9">R1</text>
<text x="138.8" y="132.9">5.1k</text>
<text x="148.2" y="136.9">KEY_8</text>
<text x="149.1" y="134.6">SW7</text>
<text x="168.5" y="136.9">KEY_9</text>
<text x="169.4" y="134.6">SW8</text>
<text x="188.9" y="136.9">KEY_A</text>
<text x="189.7" y="134.6">SW9</text>
<text x="209.1" y="136.9">KEY_B</text>
<text x="209.4" y="134.6">SW10</text>
<text x="227.6" y="136.9">KEY_ADDR</text>
<text x="229.8" y="134.6">SW11</text>
<text x="24.2" y="148.2">J6</text>
<text x="129.5" y="145.6">R2</text>
<text x="138.8" y="145.6">5.1k</text>
<text x="148.2" y="149.6">KEY_4</text>
<text x="148.5" y="147.3">SW13</text>
<text x="168.5" y="149.6">KEY_5</text>
<text x="168.8" y="147.3">SW14</text>
<text x="188.8" y="149.6">KEY_6</text>
<text x="189.1" y="147.3">SW15</text>
<text x="209.1" y="149.6">KEY_7</text>
<text x="209.4" y="147.3">SW16</text>
<text x="227.7" y="149.6">KEY_STOR</text>
<text x="229.8" y="147.3">SW17</text>
<text x="248.1" y="149.6">KEY_STEP</text>
<text x="250.1" y="147.3">SW18</text>
<text x="12.7" y="150.7">USB_C_Receptacle_USB2.0</text>
<text x="29.4" y="155.8">VBUS</text>
<text x="30.6" y="160.9">CC1</text>
<text x="41.8" y="159.6">R5</text>
<text x="129.5" y="158.3">R3</text>
<text x="138.8" y="158.3">5.1k</text>
<text x="148.5" y="160">SW19</text>
<text x="168.8" y="160">SW20</text>
<text x="189.1" y="160">SW21</text>
<text x="209.4" y="160">SW22</text>
<text x="229.8" y="160">SW23</text>
<text x="250.1" y="160">SW24</text>
<text x="30.6" y="163.4">CC2</text>
<text x="41.8" y="162.2">R6</text>
<text x="57.7" y="167.2">GND</text>
<text x="148.2" y="162.3">KEY_0</text>
<text x="168.5" y="162.3">KEY_1</text>
<text x="188.8" y="162.3">KEY_2</text>
<text x="209.1" y="162.3">KEY_3</text>
<text x="227.7" y="162.3">KEY_LOAD</text>
<text x="248.4" y="162.3">KEY_RUN</text>
<text x="31.5" y="173.6">D+</text>
<text x="31.5" y="168.5">D-</text>
<text x="31.5" y="171">D-</text>
<text x="45.6" y="169.8">R8</text>
<text x="55.8" y="169.8">10</text>
<text x="129.5" y="171">R4</text>
<text x="138.8" y="171">5.1k</text>
<text x="31.5" y="176.1">D+</text>
<text x="45.6" y="174.9">R7</text>
<text x="55.8" y="174.9">10</text>
<text x="56.8" y="178.7">+5V</text>
<text x="88.8" y="178.7">U1</text>
<text x="126.4" y="178">GND</text>
<text x="29.3" y="183.7">SBU1</text>
<text x="82.3" y="181.2">LP5907MFX-3.3</text>
<text x="107.9" y="180.6">+3.3V</text>
<text x="18.6" y="186.9" transform="rotate(-90 18.6 186.9)">SHIELD</text>
<text x="26.3" y="186.9" transform="rotate(-90 26.3 186.9)">GND</text>
<text x="29.3" y="186.3">SBU2</text>
<text x="61.4" y="190.2">C1</text>
<text x="72.8" y="190.2">C2</text>
<text x="85.6" y="186.3">IN</text>
<text x="85.6" y="188.8">EN</text>
<text x="90.9" y="186.3">OUT</text>
<text x="107.1" y="190.2">C3</text>
<text x="118.5" y="190.2">C4</text>
<text x="129.9" y="190.2">C5</text>
<text x="141.4" y="190.2">C6</text>
<text x="152.8" y="190.2">C7</text>
<text x="61.4" y="192.5">2.2uF</text>
<text x="72.8" y="192.5">0.1uF</text>
<text x="91" y="192.5" transform="rotate(-90 91 192.5)">GND</text>
<text x="107.1" y="192.5">2.2uF</text>
<text x="118.5" y="192.5">0.1uF</text>
<text x="129.9" y="192.5">0.1uF</text>
<text x="141.4" y="192.5">0.1uF</text>
<text x="152.8" y="192.5">0.1uF</text>
<text x="15.9" y="203.4">GND</text>
<text x="73" y="203.4">GND</text>
<text x="102.2" y="203.4">GND</text>
</g>
<g font-size="1.8" fill="#a90000">
<text x="45.2" y="23.6" transform="rotate(-90 45.2 23.6)">2</text>
<text x="45.2" y="28.6" transform="rotate(-90 45.2 28.6)">1</text>
<text x="72.1" y="27.4" transform="rotate(-90 72.1 27.4)">1</text>
<text x="74.7" y="28" transform="rotate(-90 74.7 28)">19</text>
<text x="77.2" y="28" transform="rotate(-90 77.2 28)">32</text>
<text x="79.8" y="28" transform="rotate(-90 79.8 28)">48</text>
<text x="82.3" y="28" transform="rotate(-90 82.3 28)">64</text>
<text x="84.8" y="28" transform="rotate(-90 84.8 28)">13</text>
<text x="59.6" y="35.3">60</text>
<text x="60.3" y="30.2">7</text>
<text x="92.7" y="30.2">14</text>
<text x="92.7" y="32.8">15</text>
<text x="92.7" y="35.3">16</text>
<text x="41.7" y="42" transform="rotate(-90 41.7 42)">1</text>
<text x="60.3" y="40.4">5</text>
<text x="92.7" y="37.8">17</text>
<text x="92.7" y="40.4">20</text>
<text x="36.8" y="44.2">4</text>
<text x="45.6" y="44.2">2</text>
<text x="60.3" y="42.9">6</text>
<text x="92.7" y="42.9">21</text>
<text x="92.7" y="45.5">22</text>
<text x="239.8" y="42.6" transform="rotate(-90 239.8 42.6)">1</text>
<text x="248.2" y="45.5">3</text>
<text x="41.7" y="48.3" transform="rotate(-90 41.7 48.3)">3</text>
<text x="59.6" y="48">54</text>
<text x="60.3" y="53.1">8</text>
<text x="92.7" y="48">23</text>
<text x="92.7" y="50.5">41</text>
<text x="92.7" y="53.1">42</text>
<text x="248.2" y="53.1">2</text>
<text x="248.2" y="50.5">4</text>
<text x="59.6" y="58.2">10</text>
<text x="60.3" y="55.6">9</text>
<text x="92.7" y="55.6">43</text>
<text x="92.7" y="58.2">44</text>
<text x="248.2" y="55.6">6</text>
<text x="59.6" y="60.7">11</text>
<text x="59.6" y="63.2">24</text>
<text x="59.6" y="65.8">25</text>
<text x="92.7" y="60.7">45</text>
<text x="92.7" y="63.2">46</text>
<text x="92.7" y="65.8">49</text>
<text x="239.8" y="60.4" transform="rotate(-90 239.8 60.4)">5</text>
<text x="59.6" y="68.3">37</text>
<text x="59.6" y="70.9">38</text>
<text x="92.7" y="68.3">50</text>
<text x="247.6" y="70.9">1</text>
<text x="59.6" y="73.4">39</text>
<text x="59.6" y="75.9">40</text>
<text x="92.7" y="73.4">26</text>
<text x="92.7" y="75.9">27</text>
<text x="247.6" y="73.4">2</text>
<text x="247.6" y="75.9">3</text>
<text x="59.6" y="78.5">51</text>
<text x="59.6" y="81">52</text>
<text x="59.6" y="83.6">53</text>
<text x="92.7" y="78.5">28</text>
<text x="92.7" y="81">55</text>
<text x="92.7" y="83.6">56</text>
<text x="247.6" y="78.5">4</text>
<text x="247.6" y="81">5</text>
<text x="247.6" y="83.6">6</text>
<text x="60.3" y="86.1">2</text>
<text x="60.3" y="88.6">3</text>
<text x="92.7" y="86.1">57</text>
<text x="92.7" y="88.6">58</text>
<text x="247.6" y="86.1">7</text>
<text x="247.6" y="88.6">8</text>
<text x="60.3" y="91.2">4</text>
<text x="92.7" y="91.2">59</text>
<text x="92.7" y="93.7">61</text>
<text x="59.6" y="96.3">30</text>
<text x="92.7" y="98.8">29</text>
<text x="92.7" y="101.3">33</text>
<text x="92.7" y="96.3">62</text>
<text x="247.6" y="98.8">1</text>
<text x="247.6" y="101.3">2</text>
<text x="92.7" y="103.9">34</text>
<text x="92.7" y="106.4">35</text>
<text x="247.6" y="103.9">3</text>
<text x="247.6" y="106.4">4</text>
<text x="92.7" y="109">36</text>
<text x="77.2" y="116.9" transform="rotate(-90 77.2 116.9)">18</text>
<text x="79.8" y="116.9" transform="rotate(-90 79.8 116.9)">12</text>
<text x="36.8" y="154.7">A4</text>
<text x="36.8" y="159.8">A5</text>
<text x="36.8" y="162.3">B5</text>
<text x="36.8" y="167.4">A7</text>
<text x="36.8" y="169.9">B7</text>
<text x="36.8" y="172.5">A6</text>
<text x="36.8" y="175">B6</text>
<text x="36.8" y="185.2">B8</text>
<text x="36.8" y="182.6">A8</text>
<text x="83.1" y="185.2">1</text>
<text x="95.8" y="185.2">5</text>
<text x="17.5" y="191.8" transform="rotate(-90 17.5 191.8)">S1</text>
<text x="25.1" y="191.8" transform="rotate(-90 25.1 191.8)">A1</text>
<text x="83.1" y="187.7">3</text>
<text x="89.9" y="195" transform="rotate(-90 89.9 195)">2</text>
</g>
<g font-size="1.8" fill="#0f0f0f">
<text x="191.8" y="21.3">NRST</text>
<text x="217.2" y="26.4">PA15LED</text>
<text x="50.8" y="35.3">BOOT0</text>
<text x="53.3" y="30.2">NRST</text>
<text x="101.6" y="32.8">PA1</text>
<text x="101.6" y="35.3">PA2</text>
<text x="101.6" y="30.2">PA0</text>
<text x="101.6" y="40.4">PA4</text>
<text x="101.6" y="37.8">PA3</text>
<text x="101.6" y="42.9">PA5</text>
<text x="252.8" y="45.5">NRST</text>
<text x="252.6" y="50.5">SWCLK</text>
<text x="253" y="53.1">SWDIO</text>
<text x="98" y="58.2">DMINUS</text>
<text x="99" y="65.8">SWCLK</text>
<text x="99.1" y="60.7">DPLUS</text>
<text x="99.3" y="63.2">SWDIO</text>
<text x="47" y="70.9">PC7</text>
<text x="47" y="68.3">PC6</text>
<text x="97" y="68.3">PA15LED</text>
<text x="47" y="73.4">PC8</text>
<text x="47" y="75.9">PC9</text>
<text x="233.7" y="75.9">PB10LCDCS</text>
<text x="97.8" y="78.5">BOOT1</text>
<text x="233.7" y="81">PB6LCDA0</text>
<text x="233.7" y="78.5">PB7LCDRST</text>
<text x="233.7" y="83.6">PB15MOSI</text>
<text x="98.1" y="88.6">PB6LCDA0</text>
<text x="233.7" y="86.1">PB13SCK</text>
<text x="97" y="91.2">PB7LCDRST</text>
<text x="96.7" y="98.8">PB10LCDCS</text>
<text x="97.8" y="101.3">PB12SDCS</text>
<text x="234.9" y="98.8">PB12SDCS</text>
<text x="234.9" y="101.3">PB15MOSI</text>
<text x="98.2" y="106.4">PB14MISO</text>
<text x="99" y="103.9">PB13SCK</text>
<text x="234.9" y="106.4">PB13SCK</text>
<text x="234.9" y="103.9">PB14MISO</text>
<text x="98.2" y="109">PB15MOSI</text>
<text x="151.1" y="112.8">PA5</text>
<text x="171.4" y="112.8">PA4</text>
<text x="191.8" y="112.8">PA3</text>
<text x="212.1" y="112.8">PA2</text>
<text x="232.4" y="112.8">PA1</text>
<text x="252.7" y="112.8">PA0</text>
<text x="115.6" y="130.5">PC6</text>
<text x="115.6" y="143.2">PC7</text>
<text x="115.6" y="155.9">PC8</text>
<text x="61.2" y="169.9">DMINUS</text>
<text x="115.6" y="168.6">PC9</text>
<text x="62.3" y="175">DPLUS</text>
</g>
<g font-size="1.8" fill="#0000c2">
<text x="201.9" y="89.6">Pin8</text>
<text x="207.3" y="89.6">is</text>
<text x="210.1" y="89.6">backlight</text>
<text x="201.9" y="91.7">with</text>
<text x="201.9" y="93.7">sized</text>
<text x="206.9" y="91.7">resistor</text>
<text x="208" y="93.7">for</text>
<text x="211.8" y="93.7">3V3.</text>
<text x="215.3" y="91.7">appropriately</text>
<text x="226.1" y="93.7">LCD module</text>
<text x="238.9" y="93.7">has</text>
<text x="243.4" y="93.7">display</text>
<text x="251.2" y="93.7">and</text>
<text x="255.9" y="93.7">a</text>
<text x="258.2" y="93.7">SD card..</text>
</g>
</svg>
